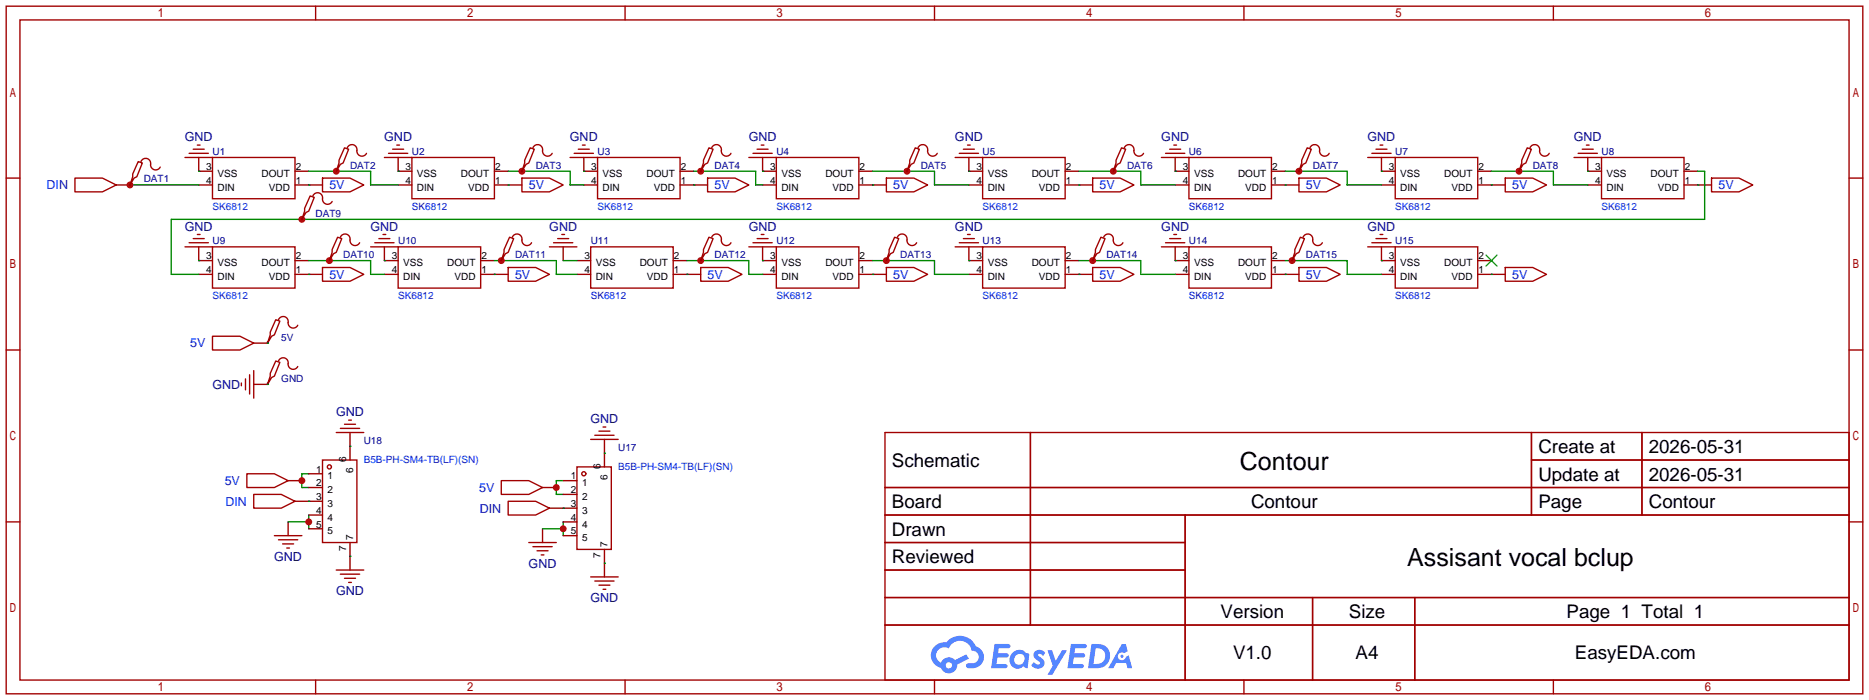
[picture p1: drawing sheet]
<svg xmlns="http://www.w3.org/2000/svg" width="345mm" height="129mm" viewBox="0 0 345 129" stroke-linecap="round" stroke-linejoin="round" font-family="sans-serif">
<g fill="none" stroke="#a10000" stroke-width=".25">
<path d="M1.1 1.1h342.9v127h-342.9zM3.7 3.7h337.8v121.9h-337.8zM58.3 1.1v2.6M115.4 1.1v2.6M172.6 1.1v2.6M229.7 1.1v2.6M286.9 1.1v2.6M1.1 32.9h2.6M341.5 32.9h2.5M1.1 64.6h2.6M163.4 79.9h178.1v45.7h-178.1zM190.3 79.9v35.5"/>
<path d="M282.8 79.9v15.2M303.2 79.9v15.2M341.5 64.6h2.5M1.1 96.4h2.6M163.4 90h178.1M163.4 95.1h178.1M218.9 95.1v30.5M282.8 85h58.7M341.5 96.4h2.5M163.4 100.2h55.5M163.4 110.4h178.1M163.4 105.3h55.5"/>
<path d="M163.4 115.4h178.1M242.4 110.4v15.2M261.3 110.4v15.2M58.3 125.6v2.5M115.4 125.6v2.5M172.6 125.6v2.5M229.7 125.6v2.5M286.9 125.6v2.5"/>
</g>
<g fill="#5487ff">
<path d="M191.2 120.3a1.3 1.3 0 0 1 1.8 .3l-.4 .6a.54 .54 0 0 0-.9-.2l.1 .2a1.58 1.58 0 0 1 1.1 1.5 1.43 1.43 0 0 1-2.5 .2l.6-.6a.64 .64 0 0 0 .5 .5 .64 .64 0 0 0 .6-.3l-.2-.3a1.6 1.6 0 0 1-1-1.5z"/>
<path d="M193.5 120.1h.8l.7 2 1.2-2h.9l-2.7 4.5h-.9l.9-1.6z"/>
<path d="M183.7 118.9h1.6a1.31 1.31 0 0 1 1.3 .2 .4 .4 0 0 1-.4 .6h-1.7l-.2 1h1.7a.4 .4 0 0 1 .3 .4 .4 .4 0 0 1-.4 .3h-1.7l-.2 1.2h.9a1.23 1.23 0 0 1 1.1 .2 .39 .39 0 0 1-.3 .6h-2.7z"/>
<path d="M197.8 118.9h1.6a1.32 1.32 0 0 1 1.3 .2 .39 .39 0 0 1-.4 .6h-1.7l-.2 1h1.7a.4 .4 0 0 1 .3 .4 .4 .4 0 0 1-.4 .3h-1.7l-.2 1.2h.9a1.23 1.23 0 0 1 1.1 .2 .39 .39 0 0 1-.3 .6h-2.6z"/>
<path d="M207.2 118.9h.7l.4 1.4-.7 .3a.75 .75 0 0 0-1.1 .3 .75 .75 0 0 0 .5 1.1 .75 .75 0 0 0 1-.7l.5-.3 .6 2.4h-.9l-.2-.9h-1.9l-.5 .9h-.9z"/>
<path d="M201.6 118.9l-.7 4.5h1.5a2.27 2.27 0 0 0 2.6-2.3 2.27 2.27 0 0 0-2.7-2.2zM202.4 119.7a1.5 1.5 0 0 1 1.8 1.6 1.5 1.5 0 0 1-2 1.3h-.3z"/>
<path d="M187 120.6a1.62 1.62 0 0 0-.4 2.1 1.62 1.62 0 0 0 2 .6l.4-.2 .4 .2 .4 .1 .3-2.5-.2-.2-.4-.1a1.58 1.58 0 0 0-2.5 0zM187.6 121.1a.99 .99 0 0 1 1.6 .3 .99 .99 0 0 1-.9 1.4 .94 .94 0 0 1-1-.6 .94 .94 0 0 1 .3-1.1z"/>
<path d="M172.6 119.3a2.37 2.37 0 0 0 1.2 4.1 1.54 1.54 0 0 0 1.7 .9 1.54 1.54 0 0 0 1.3-1.6l2.1-1-.4-.8-2.1 1a1.57 1.57 0 0 0-2.6 .5 1.5 1.5 0 0 1-.7-2.1 1.5 1.5 0 0 1 2.1-.5 2.23 2.23 0 0 1 2.3-1.4 2.23 2.23 0 0 1 2 1.8 1.16 1.16 0 0 1 1.3 1.1 1.16 1.16 0 0 1-1.1 1.2h-.7a.47 .47 0 0 0-.6 .4 .47 .47 0 0 0 .4 .5 2.23 2.23 0 0 0 2.3-.6 2.23 2.23 0 0 0 .4-2.3 2.16 2.16 0 0 0-1.3-1.1 3.2 3.2 0 0 0-5.4-.7l-1.2 .1zM174.7 122.9a.58 .58 0 0 1 1.1 0 .58 .58 0 0 1-1.1 0z"/>
<circle cx="207.2" cy="121.2" r=".28"/>
</g>
<g fill="none" stroke="#a10000" stroke-width=".25">
<path d="M34.2 29.1h5M34.9 28.3h3.6M35.7 27.6h2M36.4 26.8h.6M39.2 29.1h15.3v7.6h-15.3zM59.6 32.9h5l2.6 1.3-2.6 1.2h-5zM71 29.1h5.1M71.8 28.3h3.5M72.5 27.6h2M73.3 26.8h.5M76.1 29.1h15.2v7.6h-15.2zM96.4 32.9h5.1l2.5 1.3-2.5 1.2h-5.1z"/>
<path d="M105.3 29.1h5.1M106 28.3h3.6M106.8 27.6h2M107.6 26.8h.5M110.4 29.1h15.2v7.6h-15.2zM130.7 32.9h5.1l2.5 1.3-2.5 1.2h-5.1zM138.3 29.1h5.1M139.1 28.3h3.5M139.8 27.6h2.1M140.6 26.8h.5M143.4 29.1h15.2v7.6h-15.2zM163.7 32.9h5.1l2.5 1.3-2.5 1.2h-5.1z"/>
<path d="M176.4 29.1h5.1M177.2 28.3h3.5M177.9 27.6h2.1M178.7 26.8h.5M181.5 29.1h15.2v7.6h-15.2zM201.8 32.9h5.1l2.5 1.3-2.5 1.2h-5.1zM214.5 29.1h5.1M215.3 28.3h3.5M216 27.6h2.1M216.8 26.8h.5M219.6 29.1h15.2v7.6h-15.2zM239.9 32.9h5.1l2.5 1.3-2.5 1.2h-5.1z"/>
<path d="M252.6 29.1h5.1M253.4 28.3h3.5M254.1 27.6h2.1M254.9 26.8h.5M257.7 29.1h15.2v7.6h-15.2zM278 32.9h5.1l2.5 1.3-2.5 1.2h-5.1zM290.7 29.1h5.1M291.5 28.3h3.5M292.2 27.6h2.1M293 26.8h.5M295.8 29.1h15.2v7.6h-15.2zM316.1 32.9h5.1l2.5 1.3-2.5 1.2h-5.1z"/>
<path d="M34.2 45.6h5M34.9 44.8h3.6M35.7 44.1h2M36.4 43.3h.6M39.2 45.6h15.3v7.6h-15.3zM59.6 49.4h5l2.6 1.3-2.6 1.2h-5zM68.5 45.6h5M69.2 44.8h3.6M70 44.1h2M70.7 43.3h.5M73.5 45.6h15.3v7.6h-15.3zM93.9 49.4h5l2.6 1.3-2.6 1.2h-5z"/>
<path d="M101.5 45.6h5.1M102.2 44.8h3.6M103 44.1h2M103.8 43.3h.5M109.1 45.6h15.2v7.6h-15.2zM129.4 49.4h5.1l2.5 1.3-2.5 1.2h-5.1zM138.3 45.6h5.1M139.1 44.8h3.5M139.8 44.1h2.1M140.6 43.3h.5M143.4 45.6h15.2v7.6h-15.2zM163.7 49.4h5.1l2.5 1.3-2.5 1.2h-5.1z"/>
<path d="M176.4 45.6h5.1M177.2 44.8h3.5M177.9 44.1h2.1M178.7 43.3h.5M181.5 45.6h15.2v7.6h-15.2zM201.8 49.4h5.1l2.5 1.3-2.5 1.2h-5.1zM214.5 45.6h5.1M215.3 44.8h3.5M216 44.1h2.1M216.8 43.3h.5M219.6 45.6h15.2v7.6h-15.2zM239.9 49.4h5.1l2.5 1.3-2.5 1.2h-5.1z"/>
<path d="M252.6 45.6h5.1M253.4 44.8h3.5M254.1 44.1h2.1M254.9 43.3h.5M257.7 45.6h15.2v7.6h-15.2zM278 49.4h5.1l2.5 1.3-2.5 1.2h-5.1zM62.1 79.9h5.1M62.9 79.1h3.5M63.6 78.4h2.1M64.4 77.6h.5M110.6 79.6h2M111.4 78.9h.5"/>
<path d="M50.7 98.9h5.1M51.4 99.7h3.6M109.1 81.2h5.1M109.9 80.4h3.5M52.2 100.5h2M53 101.2h.5M62.1 105.3h5.1M62.9 106h3.5M63.6 106.8h2.1M64.4 107.6h.5M97.7 100.2h5M98.4 101h3.6"/>
<path d="M99.2 101.7h2M99.9 102.5h.6M109.1 106.6h5.1M109.9 107.3h3.5M110.6 108.1h2M111.4 108.8h.5"/>
</g>
<g fill="none" stroke="#870000" stroke-width=".25">
<path d="M36.7 34.2h2.5M36.7 29.1v2.5h2.5M54.5 34.2h5.1M54.5 31.6h2.5M73.5 34.2h2.6M73.5 29.1v2.5h2.6M91.3 34.2h5.1M91.3 31.6h2.6M107.8 34.2h2.6M107.8 29.1v2.5h2.6M125.6 34.2h5.1M125.6 31.6h2.5"/>
<path d="M140.8 34.2h2.6M140.8 29.1v2.5h2.6M158.6 34.2h5.1M158.6 31.6h2.6M178.9 34.2h2.6M178.9 29.1v2.5h2.6M196.7 34.2h5.1M196.7 31.6h2.6M217 34.2h2.6M217 29.1v2.5h2.6M234.8 34.2h5.1M234.8 31.6h2.6"/>
<path d="M255.1 34.2h2.6M255.1 29.1v2.5h2.6M272.9 34.2h5.1M272.9 31.6h2.6M293.2 34.2h2.6M293.2 29.1v2.5h2.6M311 34.2h5.1M311 31.6h2.6M36.7 50.7h2.5M36.7 45.6v2.5h2.5M54.5 50.7h5.1M54.5 48.1h2.5"/>
<path d="M71 50.7h2.5M71 45.6v2.5h2.5M88.8 50.7h5.1M88.8 48.1h2.5M104 45.6v2.5M106.6 50.7h2.5M106.6 48.1h2.5M124.3 50.7h5.1M124.3 48.1h2.6M140.8 50.7h2.6M140.8 45.6v2.5h2.6M158.6 50.7h5.1"/>
<path d="M158.6 48.1h2.6M178.9 50.7h2.6M178.9 45.6v2.5h2.6M196.7 50.7h5.1M196.7 48.1h2.6M217 50.7h2.6M217 45.6v2.5h2.6M234.8 50.7h5.1M234.8 48.1h2.6M255.1 50.7h2.6M255.1 45.6v2.5h2.6M272.9 50.7h5.1"/>
<path d="M272.9 48.1h2.6M64.6 79.9v2.5M53.2 96.4v2.5M100.2 97.7v2.5M111.6 81.2v2.5M64.6 102.7v2.6M111.6 104v2.6"/>
</g>
<path d="M274.4 47.1l2.1 2M276.5 47.1l-2.1 2" fill="none" stroke="#3c3" stroke-width=".25"/>
<g fill="none" stroke="#008700" stroke-width=".25">
<path d="M36.7 31.6h.1M57 34.2h.1M57 31.6h11.5v2.6h5M73.5 31.6h.1M93.9 34.2h.1M93.9 31.6h11.4v2.6h2.5M107.8 31.6h.1M128.1 34.2h.1M128.1 31.6h11.5v2.6h1.2M140.8 31.6h.1M161.2 34.2h.1M161.2 31.6h11.4v2.6h6.3"/>
<path d="M178.9 31.6h.1M199.3 34.2h.1M199.3 31.6h11.4v2.6h6.3M217 31.6h.1M237.4 34.2h.1M237.4 31.6h11.4v2.6h6.3M255.1 31.6h.1M275.5 34.2h.1M275.5 31.6h11.4v2.6h6.3M293.2 31.6h.1M313.6 34.2h.1M313.6 31.6h1.2v8.9h-283.2v10.2h5.1"/>
<path d="M36.7 48.1h.1M57 50.7h.1M57 48.1h11.5v2.6h2.5M71 48.1h.1M91.3 50.7h.1M91.3 48.1h11.4v2.6h3.9M104 48.1h2.6M126.9 50.7h.1M126.9 48.1h11.4v2.6h2.5M140.8 48.1h.1M161.2 50.7h.1M161.2 48.1h11.4v2.6h6.3"/>
<path d="M178.9 48.1h.1M199.3 50.7h.1M199.3 48.1h11.4v2.6h6.3M217 48.1h.1M237.4 50.7h.1M237.4 48.1h11.4v2.6h6.3M255.1 48.1h.1M275.5 50.7h.1M53.2 96.4h3.8M57 95.1v2.6"/>
</g>
<circle cx="57" cy="96.4" r=".63" fill="#c00"/>
<path d="M100.2 97.7h3.8M104 96.4v2.5" fill="none" stroke="#008700" stroke-width=".25"/>
<circle cx="104" cy="97.7" r=".63" fill="#c00"/>
<path d="M53.2 88.8h2.6M100.2 90h2.5" fill="none" stroke="#870000" stroke-width=".25"/>
<path d="M45.6 87.5h5.1l2.5 1.3-2.5 1.2h-5.1zM92.6 88.8h5.1l2.5 1.2-2.5 1.3h-5.1z" fill="none" stroke="#a10000" stroke-width=".25"/>
<path d="M57 87.5h-1.2v2.5h1.2" fill="none" stroke="#008700" stroke-width=".25"/>
<circle cx="55.8" cy="88.8" r=".63" fill="#c00"/>
<path d="M104 88.8h-1.3v2.5h1.3" fill="none" stroke="#008700" stroke-width=".25"/>
<circle cx="102.7" cy="90" r=".63" fill="#c00"/>
<g fill="none" stroke="#870000" stroke-width=".25">
<path d="M21.5 34.2h2.5M62.1 31.4v.2M54.5 92.6h5.1M57 87.5h2.6M57 90h2.6M57 95.1h2.6M57 97.7h2.6M64.6 82.4v2.6M101.5 93.9h5.1M104 88.8h2.6M104 91.3h2.6M104 96.4h2.6"/>
<path d="M104 98.9h2.6M111.6 83.7v2.5M64.6 100.2v2.5M111.6 101.5v2.5"/>
</g>
<g fill="none" stroke="#a10000" stroke-width=".25">
<path d="M13.8 32.9h5.1l2.6 1.3-2.6 1.2h-5.1zM46.9 91.3h5l2.6 1.3-2.6 1.3h-5zM59.6 85h6.3v15.2h-6.3zM93.9 92.6h5l2.6 1.3-2.6 1.2h-5zM106.6 86.2h6.3v15.3h-6.3z"/>
<circle cx="60.8" cy="86.2" r=".38"/>
<circle cx="107.8" cy="87.5" r=".38"/>
</g>
<path d="M24 34.2h12.7M57 92.6h.1M64.6 82.4h.1M104 93.9h.1M111.6 83.7h.1M64.6 102.7h.1M111.6 104h.1" fill="none" stroke="#008700" stroke-width=".25"/>
<circle cx="62.1" cy="31.6" r=".63" fill="#c00"/>
<path d="M63.6 27.3l.8 .3-1 2.5-.5 .3-.8 1.2 .5-1.5v-.5zM64.1 27.3a.93 .93 0 0 1 1.2-.6 .93 .93 0 0 1 .6 1.1 .94 .94 0 0 0 .7 1 .94 .94 0 0 0 1.1-.5" fill="none" stroke="#a10000" stroke-width=".25"/>
<path d="M96.4 31.4v.2" fill="none" stroke="#870000" stroke-width=".25"/>
<circle cx="96.4" cy="31.6" r=".63" fill="#c00"/>
<path d="M97.9 27.3l.8 .3-1 2.5-.5 .3-.8 1.2 .5-1.5v-.5zM98.4 27.3a.93 .93 0 0 1 1.1-.6 .93 .93 0 0 1 .7 1.1 .94 .94 0 0 0 .7 1 .94 .94 0 0 0 1.1-.5" fill="none" stroke="#a10000" stroke-width=".25"/>
<path d="M129.4 31.4v.2" fill="none" stroke="#870000" stroke-width=".25"/>
<circle cx="129.4" cy="31.6" r=".63" fill="#c00"/>
<path d="M130.9 27.3l.8 .3-1 2.5-.5 .3-.8 1.2 .5-1.5v-.5zM131.4 27.3a.93 .93 0 0 1 1.2-.6 .93 .93 0 0 1 .6 1.1 .94 .94 0 0 0 .7 1 .94 .94 0 0 0 1.1-.5" fill="none" stroke="#a10000" stroke-width=".25"/>
<path d="M167.5 31.4v.2" fill="none" stroke="#870000" stroke-width=".25"/>
<circle cx="167.5" cy="31.6" r=".63" fill="#c00"/>
<path d="M169 27.3l.8 .3-1 2.5-.5 .3-.8 1.2 .5-1.5v-.5zM169.5 27.3a.93 .93 0 0 1 1.2-.6 .93 .93 0 0 1 .6 1.1 .94 .94 0 0 0 .7 1 .94 .94 0 0 0 1.1-.5" fill="none" stroke="#a10000" stroke-width=".25"/>
<path d="M205.6 31.4v.2" fill="none" stroke="#870000" stroke-width=".25"/>
<circle cx="205.6" cy="31.6" r=".63" fill="#c00"/>
<path d="M207.1 27.3l.8 .3-1 2.5-.5 .3-.8 1.2 .5-1.5v-.5zM207.6 27.3a.93 .93 0 0 1 1.2-.6 .93 .93 0 0 1 .6 1.1 .94 .94 0 0 0 .7 1 .94 .94 0 0 0 1.1-.5" fill="none" stroke="#a10000" stroke-width=".25"/>
<path d="M239.9 31.4v.2" fill="none" stroke="#870000" stroke-width=".25"/>
<circle cx="239.9" cy="31.6" r=".63" fill="#c00"/>
<path d="M241.4 27.3l.8 .3-1 2.5-.5 .3-.8 1.2 .5-1.5v-.5zM241.9 27.3a.93 .93 0 0 1 1.2-.6 .93 .93 0 0 1 .6 1.1 .94 .94 0 0 0 .7 1 .94 .94 0 0 0 1.1-.5" fill="none" stroke="#a10000" stroke-width=".25"/>
<path d="M280.5 31.4v.2" fill="none" stroke="#870000" stroke-width=".25"/>
<circle cx="280.5" cy="31.6" r=".63" fill="#c00"/>
<path d="M282.1 27.3l.7 .3-1 2.5-.5 .3-.8 1.2 .6-1.5v-.5zM282.6 27.3a.93 .93 0 0 1 1.1-.6 .93 .93 0 0 1 .7 1.1 .94 .94 0 0 0 .6 1 .94 .94 0 0 0 1.1-.5" fill="none" stroke="#a10000" stroke-width=".25"/>
<path d="M55.8 40.3v.2" fill="none" stroke="#870000" stroke-width=".25"/>
<circle cx="55.8" cy="40.5" r=".63" fill="#c00"/>
<path d="M57.3 36.2l.7 .2-1 2.6-.5 .2-.7 1.3 .5-1.5v-.5zM57.8 36.2a.93 .93 0 0 1 1.1-.6 .93 .93 0 0 1 .7 1.1 .94 .94 0 0 0 .6 1 .94 .94 0 0 0 1.1-.5" fill="none" stroke="#a10000" stroke-width=".25"/>
<path d="M60.8 47.9v.2" fill="none" stroke="#870000" stroke-width=".25"/>
<circle cx="60.8" cy="48.1" r=".63" fill="#c00"/>
<path d="M62.4 43.8l.7 .3-1 2.5-.5 .3-.8 1.2 .5-1.5v-.5zM62.9 43.8a.93 .93 0 0 1 1.1-.5 .93 .93 0 0 1 .6 1 .94 .94 0 0 0 .7 1 .94 .94 0 0 0 1.1-.5" fill="none" stroke="#a10000" stroke-width=".25"/>
<path d="M92.6 47.9v.2" fill="none" stroke="#870000" stroke-width=".25"/>
<circle cx="92.6" cy="48.1" r=".63" fill="#c00"/>
<path d="M94.1 43.8l.8 .3-1 2.5-.6 .3-.7 1.2 .5-1.5v-.5zM94.6 43.8a.93 .93 0 0 1 1.1-.5 .93 .93 0 0 1 .7 1 .94 .94 0 0 0 .7 1 .94 .94 0 0 0 1.1-.5" fill="none" stroke="#a10000" stroke-width=".25"/>
<path d="M129.4 47.9v.2" fill="none" stroke="#870000" stroke-width=".25"/>
<circle cx="129.4" cy="48.1" r=".63" fill="#c00"/>
<path d="M130.9 43.8l.8 .3-1 2.5-.5 .3-.8 1.2 .5-1.5v-.5zM131.4 43.8a.93 .93 0 0 1 1.2-.5 .93 .93 0 0 1 .6 1 .94 .94 0 0 0 .7 1 .94 .94 0 0 0 1.1-.5" fill="none" stroke="#a10000" stroke-width=".25"/>
<path d="M163.7 47.9v.2" fill="none" stroke="#870000" stroke-width=".25"/>
<circle cx="163.7" cy="48.1" r=".63" fill="#c00"/>
<path d="M165.2 43.8l.8 .3-1 2.5-.5 .3-.8 1.2 .5-1.5v-.5zM165.7 43.8a.93 .93 0 0 1 1.2-.5 .93 .93 0 0 1 .6 1 .94 .94 0 0 0 .7 1 .94 .94 0 0 0 1.1-.5" fill="none" stroke="#a10000" stroke-width=".25"/>
<path d="M201.8 47.9v.2" fill="none" stroke="#870000" stroke-width=".25"/>
<circle cx="201.8" cy="48.1" r=".63" fill="#c00"/>
<path d="M203.3 43.8l.8 .3-1 2.5-.5 .3-.8 1.2 .5-1.5v-.5zM203.8 43.8a.93 .93 0 0 1 1.2-.5 .93 .93 0 0 1 .6 1 .94 .94 0 0 0 .7 1 .94 .94 0 0 0 1.1-.5" fill="none" stroke="#a10000" stroke-width=".25"/>
<path d="M238.6 47.9v.2" fill="none" stroke="#870000" stroke-width=".25"/>
<circle cx="238.6" cy="48.1" r=".63" fill="#c00"/>
<path d="M240.2 43.8l.7 .3-1 2.5-.5 .3-.8 1.2 .5-1.5v-.5zM240.7 43.8a.93 .93 0 0 1 1.1-.5 .93 .93 0 0 1 .6 1 .94 .94 0 0 0 .7 1 .94 .94 0 0 0 1.1-.5" fill="none" stroke="#a10000" stroke-width=".25"/>
<path d="M24 33.9v.3" fill="none" stroke="#870000" stroke-width=".25"/>
<circle cx="24" cy="34.2" r=".63" fill="#c00"/>
<path d="M25.5 29.8l.8 .3-1 2.5-.5 .3-.8 1.3 .5-1.6v-.5zM26 29.8a.93 .93 0 0 1 1.2-.5 .93 .93 0 0 1 .6 1.1 .94 .94 0 0 0 .7 .9 .94 .94 0 0 0 1.1-.4M50.9 59.1l.8 .2-1 2.5-.5 .3-.8 1.3 .5-1.6v-.5zM51.4 59.1a.93 .93 0 0 1 1.2-.6 .93 .93 0 0 1 .6 1.1 .94 .94 0 0 0 .7 1 .94 .94 0 0 0 1.1-.5M39.2 62.1h5.1l2.6 1.3-2.6 1.2h-5.1zM44.6 70.7v.5M45.3 70v2M46.1 69.2v3.6M46.9 68.5v5M50.9 66.7l.8 .2-1 2.6-.5 .2-.8 1.3 .5-1.5v-.5zM51.4 66.7a.93 .93 0 0 1 1.2-.6 .93 .93 0 0 1 .6 1.1 .94 .94 0 0 0 .7 1 .94 .94 0 0 0 1.1-.5" fill="none" stroke="#a10000" stroke-width=".25"/>
<path d="M49.4 63.1v.3h-2.5M49.4 70.7v.3h-2.5" fill="none" stroke="#870000" stroke-width=".25"/>
<path d="M49.4 63.4h.1M49.4 71h.1" fill="none" stroke="#008700" stroke-width=".25"/>
<g font-size="4.6">
<text x="229" y="86.8">Contour</text>
<text x="259.9" y="104.6">Assisant vocal bclup</text>
</g>
<g font-size="3.5">
<text x="284.1" y="83.7">Create at</text>
<text x="304.5" y="83.7">2026-05-31</text>
<text x="164.7" y="86.2">Schematic</text>
<text x="284.1" y="88.8">Update at</text>
<text x="304.5" y="88.8">2026-05-31</text>
<text x="164.7" y="93.9">Board</text>
<text x="231.1" y="93.9">Contour</text>
<text x="284.1" y="93.9">Page</text>
<text x="304.5" y="93.9">Contour</text>
<text x="164.7" y="98.9">Drawn</text>
<text x="164.7" y="104">Reviewed</text>
<text x="225.4" y="114.2">Version</text>
<text x="249.1" y="114.2">Size</text>
<text x="289.3" y="114.2">Page 1 Total 1</text>
<text x="227.7" y="121.8">V1.0</text>
<text x="250.4" y="121.8">A4</text>
<text x="290.9" y="121.8">EasyEDA.com</text>
</g>
<g font-size="2.3" fill="#000080">
<text x="34.1" y="26.1">GND</text>
<text x="71" y="26.1">GND</text>
<text x="105.3" y="26.1">GND</text>
<text x="138.3" y="26.1">GND</text>
<text x="176.4" y="26.1">GND</text>
<text x="214.5" y="26.1">GND</text>
<text x="252.6" y="26.1">GND</text>
<text x="290.7" y="26.1">GND</text>
<text x="34.1" y="42.6">GND</text>
<text x="68.4" y="42.6">GND</text>
<text x="101.4" y="42.6">GND</text>
<text x="138.3" y="42.6">GND</text>
<text x="176.4" y="42.6">GND</text>
<text x="214.5" y="42.6">GND</text>
<text x="252.6" y="42.6">GND</text>
<text x="39.2" y="71.8">GND</text>
<text x="62.1" y="76.9">GND</text>
<text x="109.1" y="78.2">GND</text>
<text x="50.6" y="103.6">GND</text>
<text x="97.6" y="104.8">GND</text>
<text x="62.1" y="109.9">GND</text>
<text x="109.1" y="111.2">GND</text>
</g>
<g font-size="2.3" fill="#00f">
<text x="8.6" y="35">DIN</text>
<text x="60.8" y="35">5V</text>
<text x="97.7" y="35">5V</text>
<text x="132" y="35">5V</text>
<text x="165" y="35">5V</text>
<text x="203.1" y="35">5V</text>
<text x="241.2" y="35">5V</text>
<text x="279.3" y="35">5V</text>
<text x="317.4" y="35">5V</text>
<text x="60.8" y="51.5">5V</text>
<text x="95.1" y="51.5">5V</text>
<text x="130.7" y="51.5">5V</text>
<text x="165" y="51.5">5V</text>
<text x="203.1" y="51.5">5V</text>
<text x="241.2" y="51.5">5V</text>
<text x="279.3" y="51.5">5V</text>
<text x="35.1" y="64.2">5V</text>
<text x="41.5" y="89.6">5V</text>
<text x="41.6" y="93.4">DIN</text>
<text x="88.5" y="90.9">5V</text>
<text x="88.6" y="94.7">DIN</text>
</g>
<g font-size="1.8" fill="#000080">
<text x="39.2" y="28.6">U1</text>
<text x="76.1" y="28.6">U2</text>
<text x="110.4" y="28.6">U3</text>
<text x="143.4" y="28.6">U4</text>
<text x="181.5" y="28.6">U5</text>
<text x="219.6" y="28.6">U6</text>
<text x="257.7" y="28.6">U7</text>
<text x="295.8" y="28.6">U8</text>
<text x="26.5" y="33.7">DAT1</text>
<text x="64.6" y="31.2">DAT2</text>
<text x="98.9" y="31.2">DAT3</text>
<text x="132" y="31.2">DAT4</text>
<text x="170.1" y="31.2">DAT5</text>
<text x="208.2" y="31.2">DAT6</text>
<text x="242.4" y="31.2">DAT7</text>
<text x="283.1" y="31.2">DAT8</text>
<text x="58.3" y="40.1">DAT9</text>
<text x="39.2" y="45.1">U9</text>
<text x="63.4" y="47.7">DAT10</text>
<text x="73.5" y="45.1">U10</text>
<text x="95.1" y="47.7">DAT11</text>
<text x="109.1" y="45.1">U11</text>
<text x="132" y="47.7">DAT12</text>
<text x="143.4" y="45.1">U12</text>
<text x="166.2" y="47.7">DAT13</text>
<text x="181.5" y="45.1">U13</text>
<text x="204.3" y="47.7">DAT14</text>
<text x="219.6" y="45.1">U14</text>
<text x="241.2" y="47.7">DAT15</text>
<text x="257.7" y="45.1">U15</text>
<text x="51.9" y="62.9">5V</text>
<text x="51.9" y="70.5">GND</text>
<text x="67.2" y="82">U18</text>
<text x="114.2" y="83.2">U17</text>
</g>
<g font-size="1.8">
<text x="38.1" y="31.4">3</text>
<text x="38.1" y="33.9">4</text>
<text x="40.2" y="32.7">VSS</text>
<text x="40.2" y="35.2">DIN</text>
<text x="48.3" y="32.7">DOUT</text>
<text x="49.6" y="35.2">VDD</text>
<text x="54.6" y="33.9">1</text>
<text x="54.6" y="31.4">2</text>
<text x="74.9" y="31.4">3</text>
<text x="74.9" y="33.9">4</text>
<text x="77" y="32.7">VSS</text>
<text x="77" y="35.2">DIN</text>
<text x="85.1" y="32.7">DOUT</text>
<text x="86.5" y="35.2">VDD</text>
<text x="91.4" y="33.9">1</text>
<text x="91.4" y="31.4">2</text>
<text x="109.2" y="31.4">3</text>
<text x="109.2" y="33.9">4</text>
<text x="111.3" y="32.7">VSS</text>
<text x="111.3" y="35.2">DIN</text>
<text x="119.4" y="32.7">DOUT</text>
<text x="120.8" y="35.2">VDD</text>
<text x="125.7" y="33.9">1</text>
<text x="125.7" y="31.4">2</text>
<text x="142.2" y="31.4">3</text>
<text x="142.2" y="33.9">4</text>
<text x="144.3" y="32.7">VSS</text>
<text x="144.3" y="35.2">DIN</text>
<text x="152.4" y="32.7">DOUT</text>
<text x="153.8" y="35.2">VDD</text>
<text x="158.7" y="33.9">1</text>
<text x="158.7" y="31.4">2</text>
<text x="180.3" y="31.4">3</text>
<text x="180.3" y="33.9">4</text>
<text x="182.4" y="32.7">VSS</text>
<text x="182.4" y="35.2">DIN</text>
<text x="190.5" y="32.7">DOUT</text>
<text x="191.9" y="35.2">VDD</text>
<text x="196.8" y="33.9">1</text>
<text x="196.8" y="31.4">2</text>
<text x="218.4" y="31.4">3</text>
<text x="218.4" y="33.9">4</text>
<text x="220.5" y="32.7">VSS</text>
<text x="220.5" y="35.2">DIN</text>
<text x="228.6" y="32.7">DOUT</text>
<text x="230" y="35.2">VDD</text>
<text x="234.9" y="33.9">1</text>
<text x="234.9" y="31.4">2</text>
<text x="256.5" y="31.4">3</text>
<text x="256.5" y="33.9">4</text>
<text x="258.6" y="32.7">VSS</text>
<text x="258.6" y="35.2">DIN</text>
<text x="266.7" y="32.7">DOUT</text>
<text x="268.1" y="35.2">VDD</text>
<text x="273" y="33.9">1</text>
<text x="273" y="31.4">2</text>
<text x="294.6" y="31.4">3</text>
<text x="294.6" y="33.9">4</text>
<text x="296.7" y="32.7">VSS</text>
<text x="296.7" y="35.2">DIN</text>
<text x="304.8" y="32.7">DOUT</text>
<text x="306.2" y="35.2">VDD</text>
<text x="311.1" y="33.9">1</text>
<text x="311.1" y="31.4">2</text>
<text x="38.1" y="47.9">3</text>
<text x="54.6" y="47.9">2</text>
<text x="72.4" y="47.9">3</text>
<text x="88.9" y="47.9">2</text>
<text x="107.9" y="47.9">3</text>
<text x="124.5" y="47.9">2</text>
<text x="142.2" y="47.9">3</text>
<text x="158.7" y="47.9">2</text>
<text x="180.3" y="47.9">3</text>
<text x="196.8" y="47.9">2</text>
<text x="218.4" y="47.9">3</text>
<text x="234.9" y="47.9">2</text>
<text x="256.5" y="47.9">3</text>
<text x="273" y="47.9">2</text>
<text x="38.1" y="50.4">4</text>
<text x="40.2" y="49.2">VSS</text>
<text x="40.2" y="51.7">DIN</text>
<text x="48.3" y="49.2">DOUT</text>
<text x="49.6" y="51.7">VDD</text>
<text x="54.6" y="50.4">1</text>
<text x="72.4" y="50.4">4</text>
<text x="74.5" y="49.2">VSS</text>
<text x="74.5" y="51.7">DIN</text>
<text x="82.6" y="49.2">DOUT</text>
<text x="83.9" y="51.7">VDD</text>
<text x="88.9" y="50.4">1</text>
<text x="107.9" y="50.4">4</text>
<text x="110" y="49.2">VSS</text>
<text x="110" y="51.7">DIN</text>
<text x="118.2" y="49.2">DOUT</text>
<text x="119.5" y="51.7">VDD</text>
<text x="124.5" y="50.4">1</text>
<text x="142.2" y="50.4">4</text>
<text x="144.3" y="49.2">VSS</text>
<text x="144.3" y="51.7">DIN</text>
<text x="152.4" y="49.2">DOUT</text>
<text x="153.8" y="51.7">VDD</text>
<text x="158.7" y="50.4">1</text>
<text x="180.3" y="50.4">4</text>
<text x="182.4" y="49.2">VSS</text>
<text x="182.4" y="51.7">DIN</text>
<text x="190.5" y="49.2">DOUT</text>
<text x="191.9" y="51.7">VDD</text>
<text x="196.8" y="50.4">1</text>
<text x="218.4" y="50.4">4</text>
<text x="220.5" y="49.2">VSS</text>
<text x="220.5" y="51.7">DIN</text>
<text x="228.6" y="49.2">DOUT</text>
<text x="230" y="51.7">VDD</text>
<text x="234.9" y="50.4">1</text>
<text x="256.5" y="50.4">4</text>
<text x="258.6" y="49.2">VSS</text>
<text x="258.6" y="51.7">DIN</text>
<text x="266.7" y="49.2">DOUT</text>
<text x="268.1" y="51.7">VDD</text>
<text x="273" y="50.4">1</text>
<text x="58.4" y="87.3">1</text>
<text x="58.4" y="89.8">2</text>
<text x="60.5" y="88.5">1</text>
<text x="63.9" y="85.3" transform="rotate(-90 63.9 85.3)">6</text>
<text x="65.2" y="87.4" transform="rotate(-90 65.2 87.4)">6</text>
<text x="105.4" y="88.5">1</text>
<text x="107.5" y="89.8">1</text>
<text x="110.9" y="86.6" transform="rotate(-90 110.9 86.6)">6</text>
<text x="112.2" y="88.7" transform="rotate(-90 112.2 88.7)">6</text>
<text x="58.4" y="92.4">3</text>
<text x="58.4" y="94.9">4</text>
<text x="60.5" y="91.1">2</text>
<text x="60.5" y="93.6">3</text>
<text x="105.4" y="91.1">2</text>
<text x="105.4" y="93.6">3</text>
<text x="107.5" y="92.4">2</text>
<text x="107.5" y="94.9">3</text>
<text x="58.4" y="97.4">5</text>
<text x="60.5" y="96.2">4</text>
<text x="60.5" y="98.7">5</text>
<text x="63.9" y="101.8" transform="rotate(-90 63.9 101.8)">7</text>
<text x="65.2" y="99.7" transform="rotate(-90 65.2 99.7)">7</text>
<text x="105.4" y="96.2">4</text>
<text x="105.4" y="98.7">5</text>
<text x="107.5" y="97.4">4</text>
<text x="107.5" y="100">5</text>
<text x="112.2" y="101" transform="rotate(-90 112.2 101)">7</text>
<text x="110.9" y="103.1" transform="rotate(-90 110.9 103.1)">7</text>
</g>
<g font-size="1.8" fill="#00f">
<text x="39.2" y="38.8">SK6812</text>
<text x="76.1" y="38.8">SK6812</text>
<text x="110.4" y="38.8">SK6812</text>
<text x="143.4" y="38.8">SK6812</text>
<text x="181.5" y="38.8">SK6812</text>
<text x="219.6" y="38.8">SK6812</text>
<text x="257.7" y="38.8">SK6812</text>
<text x="295.8" y="38.8">SK6812</text>
<text x="39.2" y="55.3">SK6812</text>
<text x="73.5" y="55.3">SK6812</text>
<text x="109.1" y="55.3">SK6812</text>
<text x="143.4" y="55.3">SK6812</text>
<text x="181.5" y="55.3">SK6812</text>
<text x="219.6" y="55.3">SK6812</text>
<text x="257.7" y="55.3">SK6812</text>
<text x="67.2" y="85.5">B5B-PH-SM4-TB(LF)(SN)</text>
<text x="114.2" y="86.8">B5B-PH-SM4-TB(LF)(SN)</text>
</g>
</svg>
